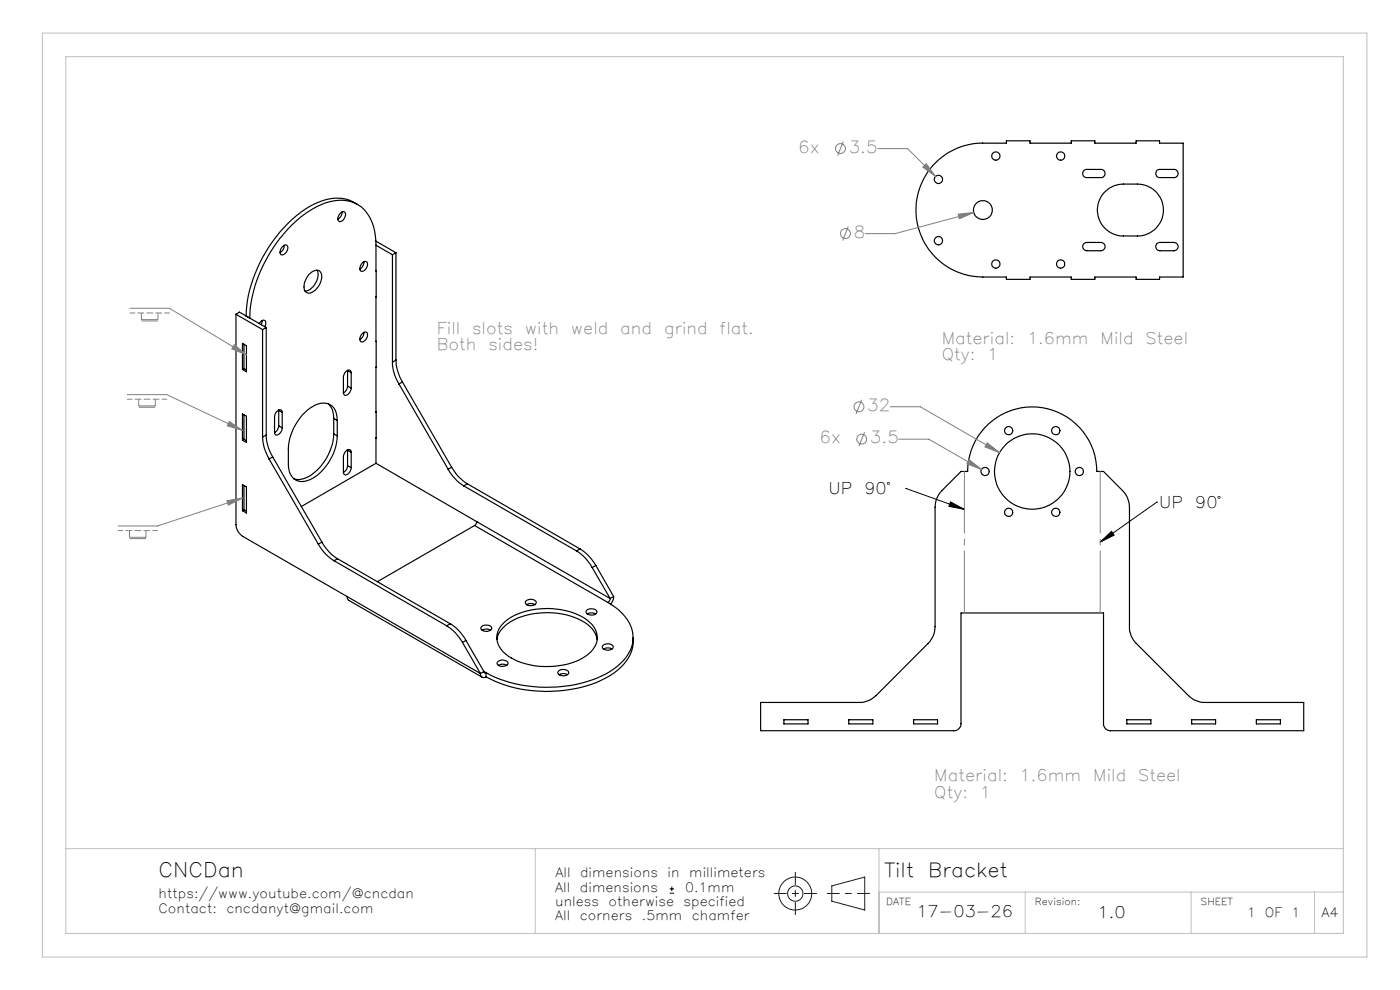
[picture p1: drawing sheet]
<svg xmlns="http://www.w3.org/2000/svg" width="297mm" height="210mm" viewBox="0 0 297 210" stroke-linecap="round" stroke-linejoin="round" font-family="sans-serif">
<g fill="none" stroke="#000" stroke-width=".25">
<path d="M197.9 35.1a14.4 14.4 0 0 1 10.6-4.7h5v-.5h5v.5h8.8v-.5h5v.5h8.7v-.5h5v.5h5v28.4h-5v.5h-5v-.5h-8.7v.5h-5v-.5h-8.8v.5h-5v-.5h-5a14.2 14.2 0 0 1-13-8.5 14.2 14.2 0 0 1 2.4-15.2zM230 36.1l.4-.2h3.2a.86 .86 0 0 1 .8 .9 .86 .86 0 0 1-.8 .9h-3a.87 .87 0 0 1-.9-.6 .87 .87 0 0 1 .3-1zM245.5 36.1l.4-.2h3.2a.86 .86 0 0 1 .8 .9 .86 .86 0 0 1-.8 .9h-3a.89 .89 0 0 1-.9-.6 .89 .89 0 0 1 .3-1zM59.9 52.4l.2-.2a.6 .6 0 0 1 .8-.1 .6 .6 0 0 1 .1 .9 1.1 1.1 0 0 1-1.5 .9l-.1-.7zM60.3 52v.5l-.3 .6-.6 .5M65.5 58.3l.4-.3a1.3 1.3 0 0 1 2.2 0 3.6 3.6 0 0 1-2.6 4.2h-.3a1.85 1.85 0 0 1-.4-2.7zM67.3 57.3a3.6 3.6 0 0 1-2.5 4.5l-.1-.1M72.1 45.3a.64 .64 0 0 1 .9-.4 .64 .64 0 0 1 .2 1 1.03 1.03 0 0 1-1.4 .9l-.1-.7zM72.6 45l-.2 .7-.7 .8M75.8 43.3a8.8 8.8 0 0 0-9.3 0 28.5 28.5 0 0 0-12.8 15.7l-1 3.6-.5 3.4v1.1l.8 .4a29.6 29.6 0 0 1 13.4-23.2 9.9 9.9 0 0 1 9.1-1.1 8.7 8.7 0 0 1 4.2 7.8l.1 1M76.8 55.9l.2-.2a.61 .61 0 0 1 .8-.1 .61 .61 0 0 1 .1 .8 1.09 1.09 0 0 1-1.5 1v-.7zM77.2 55.5l-.2 .8-.7 .8"/>
<path d="M79.7 51.1l4.3 2.5M79.8 52v11M79.8 52l3.5 2M83.3 54v22.8M84 53.6l-.7 .4M84 53.6v22.8M229.9 51.7l.7-.3h3a.88 .88 0 0 1 .8 .9 .88 .88 0 0 1-.8 .9h-3a.89 .89 0 0 1-.8-.5 .89 .89 0 0 1 .1-1zM234.4 40.7a5.7 5.7 0 0 1 3.9-1.7h3a5.5 5.5 0 0 1 5.5 5.5 5.5 5.5 0 0 1-5.5 5.6h-3a5.5 5.5 0 0 1-5.1-3.4 5.5 5.5 0 0 1 1.2-6zM245.4 51.7l.7-.3h3a.88 .88 0 0 1 .8 .9 .88 .88 0 0 1-.8 .9h-3a.91 .91 0 0 1-.7-1.5zM50.1 66.7v44.6a3.2 3.2 0 0 0 1.4 2.5l50.4 29.1M50.1 66.7l5.6 3.2M50.1 66.7l.7-.5 5.7 3.3"/>
<path d="M51.4 72.8l.9 .5v5.6l-.9-.5zM51.8 78.2l.5 .3M51.8 73v5.2M51.8 78.2l-.4 .2M55 68.6a.86 .86 0 0 1 1.3-.5v.8l-.1 .4M55.6 68l-.2 .9M55.7 69.9v22.8M56.5 69.5l-.8 .4M56.5 69.5v22.8M73.7 78.6l.8 .4M73.7 78.6v3.3M74.5 79a.59 .59 0 0 0-.5-.6 .59 .59 0 0 0-.7 .5l-.5 1.1v3.3a.59 .59 0 0 0 .5 .6 .59 .59 0 0 0 .7-.4l.4-.6 .1-.6"/>
<path d="M74.5 79v3.3M76.8 70.9l.2-.2a.61 .61 0 0 1 .8-.1 .61 .61 0 0 1 .1 .8l-.5 .8a.59 .59 0 0 1-.8 .3 .59 .59 0 0 1-.2-.8zM77.2 70.5l-.2 .8-.7 .7M79.8 77.9v9.5M79.8 62.9v15M79.8 77.8v.1M83.3 76.8a9.3 9.3 0 0 0 1.3 4.6M84 76.4a9.6 9.6 0 0 0 1.4 4.6M84 76.4l-.7 .4M51.4 87.8l.9 .5v5.6l-.9-.5zM51.8 88v5.2M51.8 93.2l.5 .3"/>
<path d="M51.8 93.2l-.4 .2M55.7 92.7a9.6 9.6 0 0 0 1.4 4.7M56.5 92.3a9.6 9.6 0 0 0 1.4 4.6M56.5 92.3l-.8 .4M57.1 97.4l10.4 18M57.9 96.9l-.8 .5M57.9 96.9l10.4 18.1M59.1 90.3l-.3 .9-.6 .6M59.1 87.1l.8 .4M59.1 87v3.3M59.1 90.3l.8 .5M59.9 87.5a.59 .59 0 0 0-.5-.6 .59 .59 0 0 0-.7 .4l-.4 .6-.1 .5v3.3a.51 .51 0 0 0 .3 .6 .51 .51 0 0 0 .7-.2l.6-.7 .1-.6"/>
<path d="M59.9 87.5v3.3M69.6 85.6l.1 .1a3.9 3.9 0 0 1 1.1 3.1M70.8 92a11.2 11.2 0 0 1-5.8 9.3l-.5 .2a2.99 2.99 0 0 1-2.2 .1M70.8 88.8l.7 .4M70.8 92l.7 .5M70.8 88.8v3.2M71.5 89.2a3.2 3.2 0 0 0-2.4-3.7 6.6 6.6 0 0 0-5.5 3.2 11.6 11.6 0 0 0-2.4 6.5v3.3a3.2 3.2 0 0 0 2.9 3.7 8.6 8.6 0 0 0 6.3-5.3l.9-2.3 .2-2.1M71.5 89.2v3.3M73.7 81.9l-.3 .9-.6 .6M73.7 98.8l-.1 .6-.8 .8M73.7 95.4v3.4M73.7 81.9l.8 .4"/>
<path d="M73.7 95.5l.8 .4M73.7 98.8l.8 .4M74.5 95.9a.54 .54 0 0 0-.3-.5 .54 .54 0 0 0-.6 .1l-.7 1.1-.1 3.5a.54 .54 0 0 0 .4 .6 .54 .54 0 0 0 .6-.1l.4-.5 .3-.9M74.5 95.9v3.3M79.8 98.3l-15.9 9.1M79.8 98.3l49.6 28.7M79.8 87.3v.1M79.8 92.8v5.5M79.8 87.4v5.5M84.6 81.4l10.5 18.1M85.4 81l-.8 .4M85.4 81l10.4 18.1"/>
<path d="M95.1 99.5a10 10 0 0 0 3.3 3.6M95.8 99.1a9.5 9.5 0 0 0 3.3 3.5M95.8 99.1l-.7 .4M208.9 90.7a13.7 13.7 0 0 1 15.1-3.4 13.7 13.7 0 0 1 8.7 12.7h1.4l4 4.1a5 5 0 0 1 1.5 3.5v25.4a4.8 4.8 0 0 0 1.5 3.5l11 11.1a5.2 5.2 0 0 0 3.6 1.4h20.9v6h-41a1.45 1.45 0 0 1-1.5-1.5v-23.5h-30.2v23.5a1.51 1.51 0 0 1-1.5 1.5h-41v-6h20.9a5.2 5.2 0 0 0 3.5-1.4l11.1-11.1a5 5 0 0 0 1.5-3.5v-25.4a5.2 5.2 0 0 1 1.4-3.5l4.1-4.1h1.4a13.6 13.6 0 0 1 3.6-9.3zM51.4 102.8l.9 .5v5.5l-.9-.5zM51.8 103v5.2M51.8 108.2l.5 .2M51.8 108.2l-.4 .1M67.5 115.4a9.7 9.7 0 0 0 3.4 3.5M68.3 115a9.3 9.3 0 0 0 3.3 3.5M68.3 115l-.8 .4M70.9 118.9l23.9 13.8"/>
<path d="M71.6 118.5l-.7 .4M71.6 118.5l23.9 13.8M98.4 103.1l23.9 13.8M99.1 102.6l-.7 .5M99.1 102.6l23.9 13.8M100.7 111.5l28.3 16.3M100.7 111.5l-20.7 11.9M101.1 110.7l-.4 .8M122.3 116.9a9.3 9.3 0 0 1 3.3 3.5M123 116.4a10 10 0 0 1 3.4 3.5M123 116.4l-.7 .5M126.4 119.9l-.8 .5"/>
<path d="M126.4 119.9l3.8 6.6M73.6 126.5l.4 .8 28.3 16.3M94.8 132.7a9.7 9.7 0 0 1 3.3 3.6M95.5 132.3a9.3 9.3 0 0 1 3.3 3.5M95.5 132.3l-.7 .4M98.1 136.3l3.8 6.6M98.8 135.8l-.7 .5M98.8 135.8l3.9 6.6M102.2 132.9a1.52 1.52 0 0 1 2.1 .3 1.3 1.3 0 0 1-1.1 .7 1.3 1.3 0 0 1-1.2-.7zM102.3 133.7l.7-.3 1.1 .3M105.4 135.7a6.5 6.5 0 0 1 4.4-4.6 16.5 16.5 0 0 1 14.8 1.3l1 .9a4.5 4.5 0 0 1 1.1 2.4M107.1 131.9a15.3 15.3 0 0 1 12.9-2.4 9 9 0 0 1 6.3 4 4.1 4.1 0 0 1-1.6 5.3 15.9 15.9 0 0 1-13 2.1 8 8 0 0 1-6.2-4.7 4.2 4.2 0 0 1 1.6-4.3z"/>
<path d="M111.6 127.5a1.52 1.52 0 0 1 2.2 .2 1.31 1.31 0 0 1-2 .6l-.4-.5zM111.7 128.3l.7-.3 1.1 .3M124.5 129.4a1.57 1.57 0 0 1 2.1 .3 1.3 1.3 0 0 1-1.1 .8 1.3 1.3 0 0 1-1.2-.7zM124.6 130.2l1-.2 .8 .2M125.6 120.4l3.8 6.6M128 136.9a1.52 1.52 0 0 1 2.1 .3 1.31 1.31 0 0 1-2 .5l-.3-.5zM128 137.7l.7-.3 1.1 .3M129 127.8a9.3 9.3 0 0 1 5.3 7.3 8.3 8.3 0 0 1-4.1 6.8 27 27 0 0 1-19.5 3.4l-4.6-1.2-3-1.4M129.4 127l-.1 .5-.3 .3M130.2 126.5l-.2 1-.5 .7M130.2 126.5l-.8 .5M134.3 135.2a7.8 7.8 0 0 1-3.3 7 24.6 24.6 0 0 1-16.6 4.4 25.1 25.1 0 0 1-11.3-3"/>
<path d="M101.9 142.9a.74 .74 0 0 0 .4 .7 .74 .74 0 0 0 .8 0M102.7 142.4a.28 .28 0 0 0 .1 .3 .28 .28 0 0 0 .3 0M102.7 142.4l-.8 .5M102.7 142.4l.4 .3M103.1 142.7v.9M105.5 140.5a1.46 1.46 0 0 1 2.3 .1 1.36 1.36 0 0 1-2.3 .3zM105.7 141.1l.7-.2 1.1 .2M118.5 142.3a1.52 1.52 0 0 1 2.1 .3 1.3 1.3 0 0 1-1.1 .8 1.3 1.3 0 0 1-1.2-.7zM118.6 143.1l1-.2 .8 .2M166.3 152.7h5.1v.9h-5.1zM180.1 152.7h5.1v.9h-5.1zM193.8 152.7h5.1v.9h-5.1z"/>
<path d="M239 152.7h5.2v.9h-5.2zM252.8 152.7h5.1v.9h-5.1zM266.5 152.7h5.1v.9h-5.1z"/>
<circle cx="199.1" cy="38.1" r=".88"/>
<circle cx="211.3" cy="33.1" r=".87"/>
<circle cx="225" cy="33.1" r=".87"/>
<circle cx="199.1" cy="51" r=".87"/>
<circle cx="208.5" cy="44.6" r="2.01"/>
<circle cx="211.3" cy="56" r=".89"/>
<circle cx="225" cy="56" r=".89"/>
<circle cx="214" cy="91.4" r=".87"/>
<circle cx="224" cy="91.4" r=".88"/>
<circle cx="209" cy="100" r=".88"/>
<circle cx="214" cy="108.7" r=".87"/>
<circle cx="219" cy="100" r="8"/>
<circle cx="224" cy="108.7" r=".88"/>
<circle cx="229" cy="100" r=".87"/>
</g>
<g fill="none" stroke="#808080" stroke-width=".21">
<path d="M178.9 30l-1.2 3M186.2 31.5h6.3l6 5.9M195.8 35.4l.7-.7 2 2.7zM180 48l-1.2 3M203.3 45.4l3.3-.3-3.1 1.3zM206.6 45.1l-16.7 4.5h-6.3M27.6 65.4h8.3l16.4 9.9M30 66.4v1.4h3.5v-1.4M30 68.1h3.5M49.7 73.1l2.6 2.2-3.1-1.3zM27 83.7h8.4l16 7.6M29.4 84.7v1.4h3.5v-1.4"/>
<path d="M29.4 86.4h3.5M48.6 89.4l2.8 1.9-3.2-1zM182.8 84.8l-1.2 3M183.4 91.7l-1.2 2.9M188.9 86.3h6.3l16.9 9.7M190.7 93.2h6.3l11.2 6.4M205.6 97.5l2.6 2.1-3.1-1.2zM209.4 93.9l2.7 2.1-3.1-1.2zM27.5 112.6v1.4h3.5v-1.4M27.5 114.3h3.5M48.1 106.2l3.3-.6-3 1.6zM51.4 105.6l-18 6h-8.4"/>
<circle cx="178.3" cy="31.5" r="1.05"/>
<circle cx="179.4" cy="49.5" r="1.05"/>
<circle cx="182.2" cy="86.3" r="1.05"/>
<circle cx="182.8" cy="93.2" r="1.05"/>
</g>
<path d="M192.2 103.6h.1M192.2 103.6l12.4 4.4M201.6 106.5l3 1.5-3.3-.6zM233.4 115l2.4-2.3 .6 .8zM245.4 106.5h.1M245.4 106.5l-12 8.5M142.1 189.5h.9M142.1 188.6h.9M142.5 188.1v.9" fill="none" stroke="#000" stroke-width=".21"/>
<g fill="none" stroke="#191924" stroke-width=".21">
<path d="M176.5 187.9l6.9-1.9v7l-6.9-1.8z"/>
<circle cx="168.7" cy="189.5" r="3.5"/>
<circle cx="168.7" cy="189.5" r="1.62"/>
</g>
<path d="M36 66.4h-8.4M35.4 84.7h-8.4M33.4 112.5h-8.3" fill="none" stroke="#808080" stroke-width=".21" stroke-dasharray="1.3 .6" stroke-dashoffset=".3"/>
<path d="M164.2 189.5h9M168.7 194v-9M175.5 189.5h9" fill="none" stroke="#191924" stroke-width=".21" stroke-dasharray="6.3 1.3 1.3 1.3" stroke-dashoffset="3.8"/>
<path d="M204.6 100v30M233.4 130v-30" fill="none" stroke="#808080" stroke-width=".21" stroke-dasharray="15.2 1.3 1.3 1.3" stroke-dashoffset="2.1"/>
<path d="M9 7h281v196h-281zM14 12h271v186h-271zM14 180h271M113.6 180v18M186.5 180v18M186.5 189.2h98.5M217.5 189.2v8.8M252.7 189.2v8.8M278.9 189.2v8.8" fill="none" stroke="#c0c0c0" stroke-width=".21"/>
<path d="M49.7 73.1l2.6 2.2-3.1-1.3zM48.6 89.4l2.8 1.9-3.2-1zM48.1 106.2l3.3-.6-3 1.6z" fill="#808080"/>
<path d="M201.6 106.5l3 1.5-3.3-.6zM233.4 115l2.4-2.3 .6 .8z" fill="#000"/>
<path d="M205.6 97.5l-.5 .9 3.1 1.2zM209.4 93.9l-.4 .9 3.1 1.2zM195.8 35.4l2.7 2-2-2.7zM203.3 45.4l.2 1 3.1-1.3z" fill="#808080"/>
<text font-size="4.2" x="33.6" y="186">CNCDan</text>
<g font-size="4.1">
<text x="187.6" y="186">Tilt</text>
<text x="196.9" y="186">Bracket</text>
</g>
<g font-size="3.5" fill="#808080">
<text x="169.3" y="32.4">6x</text>
<text x="180" y="32.4">3.5</text>
<text x="181.1" y="50.4">8</text>
<text x="184" y="87.2">32</text>
<text x="173.9" y="94.1">6x</text>
<text x="184.5" y="94.1">3.5</text>
</g>
<g font-size="3.4" fill="#808080">
<text x="92.7" y="70.8">Fill</text>
<text x="100.2" y="70.8">slots</text>
<text x="111.4" y="70.8">with</text>
<text x="121.1" y="70.8">weld</text>
<text x="131.6" y="70.8">and</text>
<text x="140.9" y="70.8">grind</text>
<text x="152.7" y="70.8">flat.</text>
<text x="92.7" y="74.3">Both</text>
<text x="103.6" y="74.3">sides!</text>
<text x="199.8" y="72.9">Material:</text>
<text x="199.8" y="76.4">Qty:</text>
<text x="209.4" y="76.4">1</text>
<text x="217.9" y="72.9">1.6mm</text>
<text x="233.5" y="72.9">Mild</text>
<text x="243" y="72.9">Steel</text>
<text x="198.2" y="165.8">Material:</text>
<text x="216.3" y="165.8">1.6mm</text>
<text x="231.9" y="165.8">Mild</text>
<text x="241.4" y="165.8">Steel</text>
<text x="198.2" y="169.3">Qty:</text>
<text x="207.9" y="169.3">1</text>
</g>
<g font-size="3.4">
<text x="175.7" y="104.8">UP</text>
<text x="183.4" y="104.8">90°</text>
<text x="245.9" y="107.8">UP</text>
<text x="253.6" y="107.8">90°</text>
<text x="194.4" y="194.6">17-03-26</text>
<text x="232.8" y="194.7">1.0</text>
</g>
<g font-size="2.7">
<text x="117.8" y="186">All</text>
<text x="123.1" y="186">dimensions</text>
<text x="141.6" y="186">in</text>
<text x="146.2" y="186">millimeters</text>
<text x="33.6" y="190.6">https://www.youtube.com/@cncdan</text>
<text x="117.8" y="189.2">All</text>
<text x="123" y="189.2">dimensions</text>
<text x="145.3" y="189.2">0.1mm</text>
<text x="33.6" y="193.6">Contact:</text>
<text x="48" y="193.6">cncdanyt@gmail.com</text>
<text x="117.8" y="192.2">unless</text>
<text x="117.8" y="195.2">All</text>
<text x="123" y="195.2">corners</text>
<text x="129.1" y="192.2">otherwise</text>
<text x="136.2" y="195.2">.5mm</text>
<text x="145" y="192.2">specified</text>
<text x="146.8" y="195.2">chamfer</text>
<text x="264.6" y="194.5">1</text>
<text x="268.4" y="194.5">OF</text>
<text x="273.9" y="194.5">1</text>
<text x="280.3" y="194.5">A4</text>
</g>
<g font-size="2">
<text x="188" y="192">DATE</text>
<text x="219.5" y="192">Revision:</text>
<text x="254.7" y="192">SHEET</text>
</g>
</svg>
